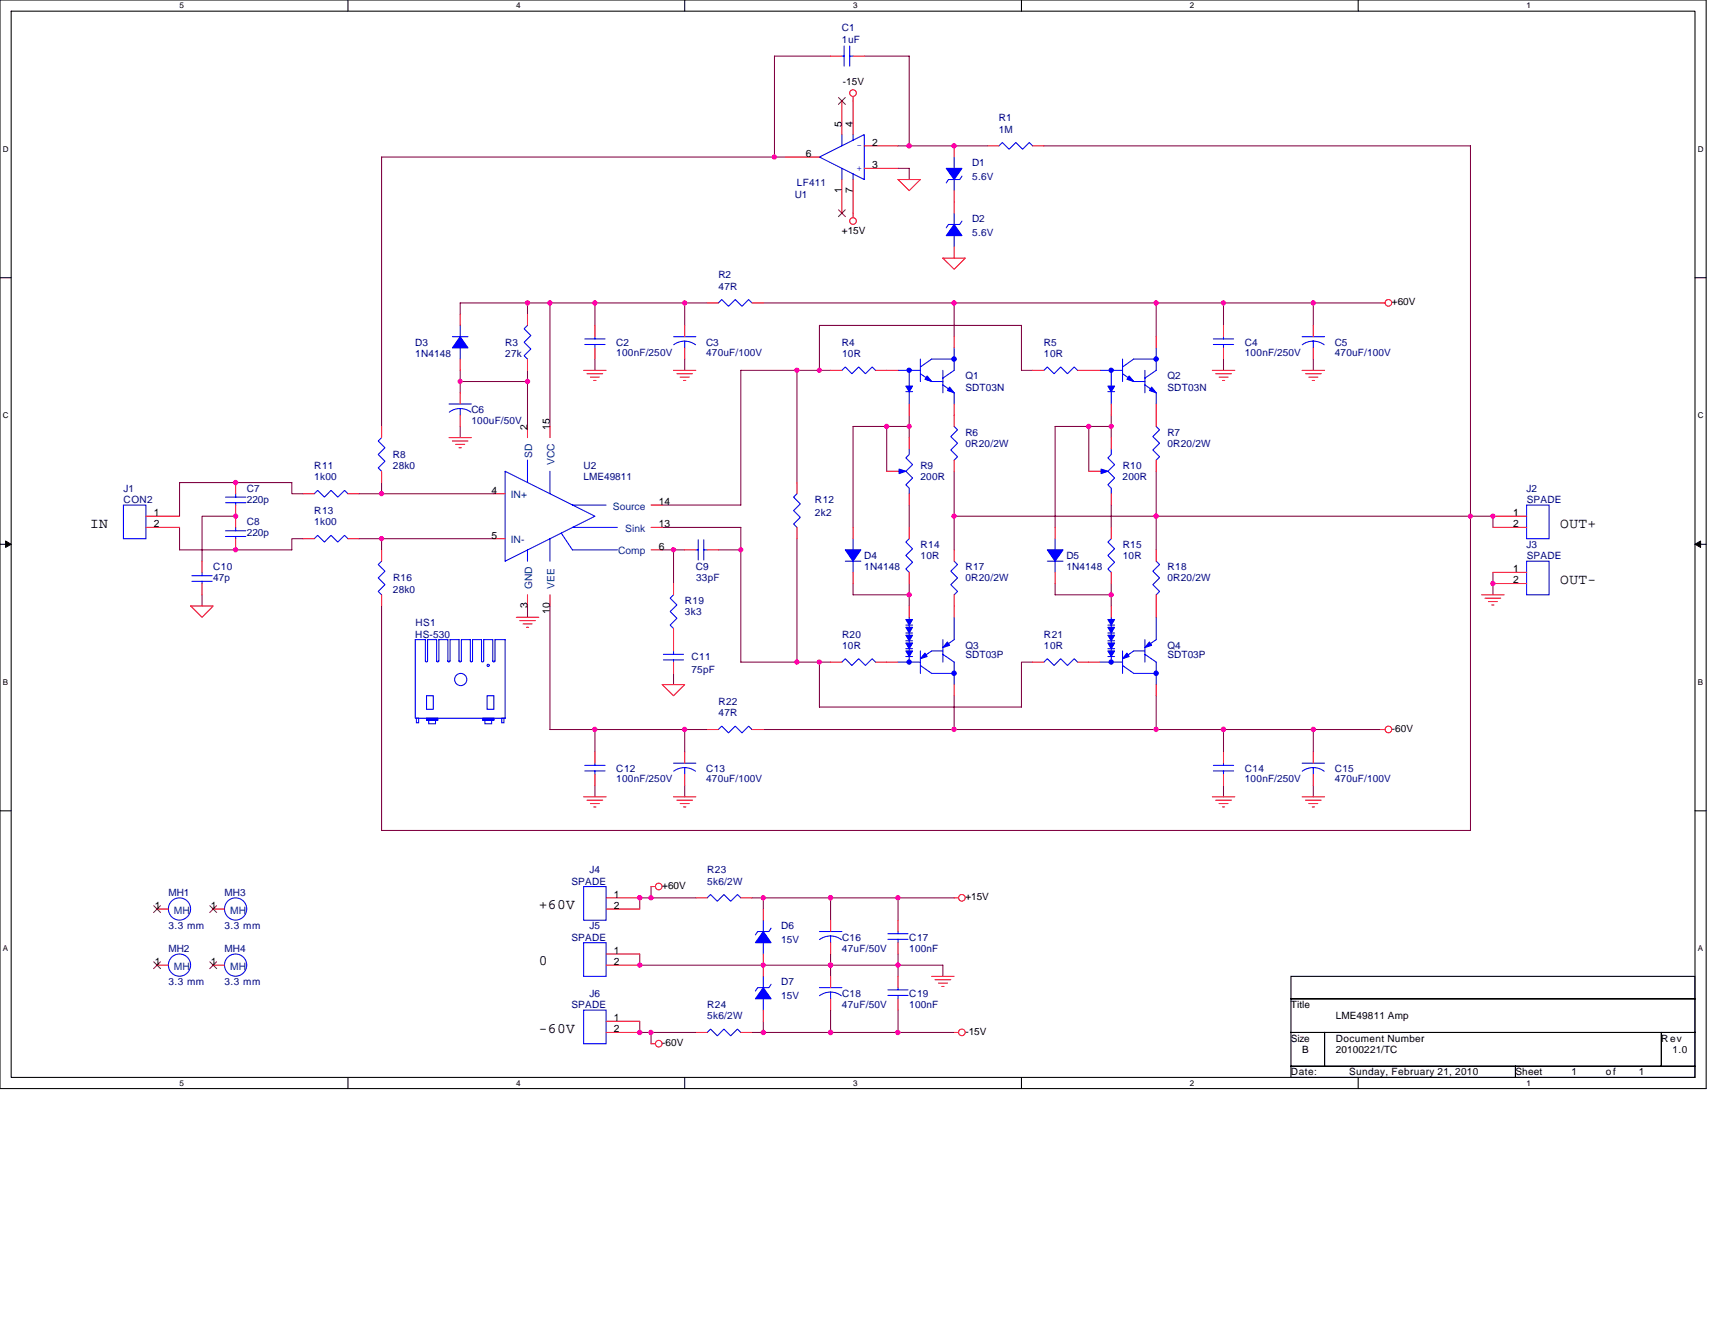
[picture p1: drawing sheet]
<svg xmlns="http://www.w3.org/2000/svg" width="279mm" height="216mm" viewBox="0 0 279 216" stroke-linecap="round" stroke-linejoin="round" font-family="sans-serif">
<path d="M0 0h278v177.4h-278zM1.8 1.8h274.3v173.8h-274.3z" fill="none" stroke="#000" stroke-width=".17"/>
<g fill="#fff">
<path d="M29.3 .2h.7v1.5h-.7z"/>
<path d="M29.3 175.7h.7v1.5h-.7z"/>
</g>
<path d="M56.7 0v1.8M56.7 175.6v1.8" fill="none" stroke="#000" stroke-width=".17"/>
<g fill="#fff">
<path d="M84.1 .2h.7v1.5h-.7z"/>
<path d="M84.1 175.7h.7v1.5h-.7z"/>
</g>
<path d="M111.5 0v1.8M111.5 175.6v1.8" fill="none" stroke="#000" stroke-width=".17"/>
<g fill="#fff">
<path d="M139 .2h.7v1.5h-.7z"/>
<path d="M139 175.7h.7v1.5h-.7z"/>
</g>
<path d="M166.4 0v1.8M166.4 175.6v1.8" fill="none" stroke="#000" stroke-width=".17"/>
<g fill="#fff">
<path d="M193.8 .2h.8v1.5h-.8z"/>
<path d="M193.8 175.7h.8v1.5h-.8z"/>
</g>
<path d="M221.3 0v1.8M221.3 175.6v1.8" fill="none" stroke="#000" stroke-width=".17"/>
<g fill="#fff">
<path d="M248.7 .2h.7v1.5h-.7z"/>
<path d="M248.7 175.7h.7v1.5h-.7z"/>
<path d="M.5 23.5h.9v1.5h-.9z"/>
<path d="M276.6 23.5h1v1.5h-1z"/>
<path d="M.5 67h.9v1.4h-.9z"/>
<path d="M276.6 67h1v1.4h-1z"/>
</g>
<path d="M0 45.3h1.8M276.1 45.3h1.9" fill="none" stroke="#000" stroke-width=".17"/>
<g fill="#fff">
<path d="M.5 110.4h.8v1.5h-.8z"/>
<path d="M276.6 110.4h.9v1.5h-.9z"/>
</g>
<path d="M0 88.7h1.8M276.1 88.7h1.9" fill="none" stroke="#000" stroke-width=".17"/>
<path d="M.9 88.2l.9 .5-.9 .5zM276.1 88.7l1-.5v1z" fill="#000" stroke="#000" stroke-width=".16"/>
<g fill="#fff">
<path d="M.5 153.8h.8v1.5h-.8z"/>
<path d="M276.6 153.8h.9v1.5h-.9z"/>
</g>
<path d="M0 132.1h1.8M276.1 132.1h1.9M210.3 159.1h65.8v3.7h-65.8zM210.3 162.8h65.8v5.4h-65.8zM210.3 168.2h5.5v5.5h-5.5zM210.3 173.7h36.6v1.9h-36.6zM215.8 168.2h54.9v5.5h-54.9zM246.9 173.7h29.2v1.9h-29.2zM270.7 168.2h5.4v5.5h-5.4z" fill="none" stroke="#000" stroke-width=".17"/>
<g fill="none" stroke="#800040" stroke-width=".17">
<path d="M135.3 9.1h-9.1v16.5M140.8 9.1h7.3v14.7M128 25.6h-65.8v43.9M146.3 27.4h1.8v1.9M146.3 23.8h14.6M170.1 23.8h69.5v111.5h-177.4v-36.6M85.9 49.4v1.8M89.6 49.4v20.1M96.9 49.4v3.6M96.9 58.5v1.8M111.5 49.4v3.6M111.5 58.5v1.8"/>
<path d="M115.2 49.4h-40.2v1.8M124.4 49.4h100.5M155.4 49.4v5.5M188.4 49.4v5.5M199.3 49.4v3.6M199.3 58.5v1.8M214 49.4v3.6M214 58.5v1.8M62.2 78.6v1.9M75 60.3v3.7M75 69.5v1.8M75 62.2h10.9"/>
<path d="M85.9 60.3v9.2M129.8 60.3v18.3M133.5 60.3v-7.3h32.9v7.3h1.8M135.3 60.3h-14.6v22h-12.8M144.5 69.5v7.3M148.1 67.6v3.7M148.1 69.5h-9.1v16.4M155.4 76.8v7.3h87.8v1.8M177.4 69.5v7.3M181 69.5h-9.1v16.4M181 67.6v3.7M188.4 76.8v12.8"/>
<path d="M29.3 85.9v3.7h18.2v-1.8h1.9M32.9 96.9v1.8M38.4 84.1h-5.5v7.3M49.4 80.5h-1.9v-1.9h-18.2v5.5M58.5 80.5h22M58.5 87.8h22M62.2 87.8v1.8M85.9 98.7v1.9M89.6 98.7v20.2h25.6M107.9 85.9h12.8v22h14.6M107.9 89.6h1.8M111.5 89.6h-1.8v5.5"/>
<path d="M117 89.6h3.7M129.8 87.8v20.1M139 95.1v1.8h9.1M148.1 82.3v3.6M148.1 95.1v3.6M155.4 84.1v5.5M171.9 95.1v1.8h9.1M181 82.3v3.6M181 95.1v3.6M243.2 93.3v3.6M96.9 118.9v3.6M109.7 109.7v1.8"/>
<path d="M111.5 118.9v3.6M124.4 118.9h64M133.5 107.9v7.3h32.9v-7.3h1.8M155.4 113.4v5.5M188.4 113.4v5.5h10.9M199.3 118.9h25.6M199.3 118.9v3.6M214 118.9v3.6M96.9 128v1.8M111.5 128v1.8M199.3 128v1.8M214 128v1.8"/>
<path d="M104.2 155.4v1.9h49.4v1.8M106.1 144.5v1.8h7.3M106.1 146.3h-1.9v1.8M122.5 146.3h32.9M124.4 146.3v1.8M135.3 146.3v3.6M135.3 155.4v3.7M146.3 146.3v3.6M146.3 155.4v3.7M104.2 166.4v1.8h1.9v1.9M106.1 168.2h7.3M122.5 168.2h32.9"/>
<path d="M124.4 166.4v1.8M135.3 164.6v3.6M146.3 164.6v3.6"/>
</g>
<g fill="none" stroke="#f00" stroke-width=".17">
<path d="M135.3 9.1h1.9M137.2 16.4v5.5M139 15.7v6.2M139 9.1h1.8M128 25.6h5.5M137.2 29.3v5.4M139 29.3v6.2M140.8 27.4h5.5M140.8 23.8h5.5M146.3 29.3h3.6l-1.8 1.8zM155.4 23.8v1.8M155.4 31.1v3.6"/>
<path d="M160.9 23.8h1.9M168.2 23.8h1.9M75 51.2v1.8M75 58.5v1.8M85.9 51.2v1.8M85.9 58.5v1.8M96.9 53v1.9M96.9 56.7v1.8M111.5 53v1.9M111.5 56.7v1.8M115.2 49.4h1.8M122.5 49.4h1.9"/>
<path d="M153.6 42.1h3.7l-1.9 1.8zM155.4 40.2v1.9M155.4 54.9v1.8M188.4 54.9v1.8M199.3 53v1.9M199.3 56.7v1.8M214 53v1.9M214 56.7v1.8M224.9 49.4h.8M38.4 78.6v1.9M62.2 69.5v1.8M62.2 76.8v1.8"/>
<path d="M73.2 71.3h3.6M73.7 71.9h2.5M74.2 72.4h1.5M74.8 73h.4M75 64v1.8M75 67.6v1.9M85.9 69.5v1.8M89.6 69.5v1.8M95.1 60.3h3.6M95.6 60.9h2.6M96.2 61.4h1.4M96.7 62h.4"/>
<path d="M109.7 60.3h3.7M110.3 60.9h2.5M110.8 61.4h1.5M111.4 62h.3M129.8 78.6v1.9M135.3 60.3h1.9M142.6 60.3h3.7M144.5 76.8h1.8M148.1 65.8v1.8M148.1 71.3v1.9M155.4 65.8v3.7M155.4 75v1.8"/>
<path d="M168.2 60.3h1.9M175.6 60.3h3.6M177.4 76.8h1.8M181 65.8v1.8M181 71.3v1.9M188.4 65.8v3.7M188.4 75v1.8M197.5 60.3h3.7M198.1 60.9h2.5M198.6 61.4h1.5M199.2 62h.3M212.1 60.3h3.7"/>
<path d="M212.7 60.9h2.5M213.2 61.4h1.5M213.8 62h.3M23.8 84.1h5.5M23.8 85.9h5.5M31.1 98.7h3.6l-1.8 1.9zM32.9 91.4v1.9M32.9 95.1v1.8M38.4 82.3v3.6M38.4 87.8v1.8M49.4 80.5h1.8M49.4 87.8h1.8"/>
<path d="M56.7 80.5h1.8M56.7 87.8h1.8M62.2 89.6v1.8M62.2 96.9v1.8M80.5 80.5h1.8M80.5 87.8h1.8M85.9 96.9v1.8M89.6 96.9v1.8M106.1 85.9h1.8M106.1 89.6h1.8M106.1 82.3h1.8M109.7 95.1v1.8"/>
<path d="M111.5 89.6h1.9M115.2 89.6h1.8M129.8 85.9v1.9M139 85.9v1.9M139 93.3v1.8M148.1 80.5v1.8M148.1 85.9v1.9M148.1 93.3v1.8M148.1 98.7v1.9M155.4 89.6v1.8M155.4 96.9v3.7M171.9 85.9v1.9"/>
<path d="M171.9 93.3v1.8M181 80.5v1.8M181 85.9v1.9M181 93.3v1.8M181 98.7v1.9M188.4 89.6v1.8M188.4 96.9v3.7M241.4 96.9h3.6M241.9 97.5h2.6M242.5 98h1.4M243 98.6h.4M243.2 93.3h5.5"/>
<path d="M243.2 95.1h5.5M243.2 84.1h5.5M243.2 85.9h5.5M84.1 100.6h3.7M84.7 101.1h2.5M85.2 101.7h1.5M85.8 102.2h.3M107.9 111.5h3.6l-1.8 1.9zM109.7 102.4v3.7M109.7 107.9v1.8M115.2 118.9h1.8M122.5 118.9h1.9"/>
<path d="M135.3 107.9h1.9M142.6 107.9h3.7M155.4 111.5v1.9M168.2 107.9h1.9M175.6 107.9h3.6M188.4 111.5v1.9M224.9 118.9h.8M95.1 129.8h3.6M95.6 130.4h2.6M96.2 130.9h1.4M96.7 131.5h.4M96.9 122.5v1.9"/>
<path d="M96.9 126.2v1.8M109.7 129.8h3.7M110.3 130.4h2.5M110.8 130.9h1.5M111.4 131.5h.3M111.5 122.5v1.9M111.5 126.2v1.8M197.5 129.8h3.7M198.1 130.4h2.5M198.6 130.9h1.5M199.2 131.5h.3M199.3 122.5v1.9"/>
<path d="M199.3 126.2v1.8M212.1 129.8h3.7M212.7 130.4h2.5M213.2 130.9h1.5M213.8 131.5h.3M214 122.5v1.9M214 126.2v1.8M25.6 157.3h1.8M25.6 148.1h1.8M34.7 157.3h1.9M34.7 148.1h1.9M98.7 155.4h5.5"/>
<path d="M98.7 157.3h5.5M98.7 146.3h5.5M98.7 148.1h5.5M106.1 144.5h.7M113.4 146.3h1.8M120.7 146.3h1.8M124.4 148.1v1.8M124.4 155.4v3.7M135.3 149.9v1.9M135.3 153.6v1.8M135.3 159.1v1.8M146.3 149.9v1.9"/>
<path d="M146.3 153.6v1.8M146.3 159.1v1.8M151.8 159.1h3.6M152.3 159.6h2.6M155.4 146.3h.8M98.7 168.2h5.5M98.7 166.4h5.5M106.1 170.1h.7M113.4 168.2h1.8M120.7 168.2h1.8M124.4 164.6v1.8M135.3 162.8v1.8"/>
<path d="M146.3 162.8v1.8M152.9 160.2h1.4M153.4 160.7h.4M155.4 168.2h.8"/>
<circle cx="139" cy="15.2" r=".54"/>
<circle cx="139" cy="36" r=".54"/>
<circle cx="226.2" cy="49.3" r=".54"/>
<circle cx="226.2" cy="118.9" r=".54"/>
<circle cx="107.3" cy="144.4" r=".54"/>
<circle cx="156.7" cy="146.3" r=".54"/>
<circle cx="107.3" cy="170.1" r=".54"/>
<circle cx="156.7" cy="168.2" r=".54"/>
</g>
<g fill="none" stroke="#00f" stroke-width=".17">
<path d="M137.2 9.1h.3M137.5 7.5v3.3M138.4 9.1h.6M138.4 7.5v3.3M133.5 25.6l7.3-3.7v7.4zM137.2 21.9v1.9M137.2 27.4v1.9M139 21.9v1M139 28.3v1M155.4 25.6v1.8M155.4 29.3v1.8M155.4 34.7v1.9"/>
<path d="M155.4 38.4v1.8M156.7 36l-.3 .6h-1.9l-.3 .5M156.7 28.7l-.3 .6h-1.9l-.3 .5M162.8 23.8l.5-.6 1.1 1.1 1.1-1.1 1.1 1.1 1.1-1.1 .5 .6M73.7 54.9h2.5M75 53v1.9M75 56.7v1.8M85.9 53l-.5 .6 1.1 1.1-1.1 1.1 1.1 1.1-1.1 1.1 .5 .5M95.3 56.1h3.3M95.3 55.2h3.3M96.9 54.9v.3M96.9 56.1v.6"/>
<path d="M109.7 54.9h3.7M109.7 56.2a2.96 2.96 0 0 1 3.6 0M111.5 55.6v1.1M117 49.4l.6-.6 1.1 1.1 1.1-1.1 1.1 1.1 1.1-1.1 .5 .6M149.9 58.5v3.7M155.4 56.7v3.6l-1.8 1.3M155.4 58.5h-3.6l-1.9 1.3M182.9 58.5v3.7M188.4 56.7v3.6l-1.9 1.3M188.4 58.5h-3.7l-1.8 1.3M197.7 56.1h3.3M197.7 55.2h3.3"/>
<path d="M199.3 54.9v.3M199.3 56.1v.6M212.1 54.9h3.7M212.2 56.2l1-.5 .7-.1 .8 .1 1 .5M214 55.6v1.1M62.2 71.3l-.6 .6 1.1 1.1-1.1 1.1 1.1 1.1-1.1 1 .6 .6M73.2 65.8h3.6M73.2 67.2a2.9 2.9 0 0 1 3.5 0M75 66.6v1M82.3 76.8l14.6 7.3-14.6 7.3zM85.9 75v3.6M89.6 76.8v3.7"/>
<path d="M137.2 60.3l.5-.5 1.1 1.1 1.1-1.1 1.1 1.1 1.1-1.1 .5 .5M146.3 60.3h3.6M146.3 76.8h.4M147.6 63.8h1.1M148.1 73.2v.9l-.5 .5 1.1 1.1-1.1 1.1 1.1 1.1-1.1 1.1 .5 .5v1M148.1 60.3v2.6M148.1 63.8v2M149.9 60.9l1.9 1.3h1.8M153.6 60.3v3.7M153.6 62.7l1.8 1.3v1.8M155.4 69.5l.6 .5-1.1 1.1 1.1 1.1-1.1 1.1 1.1 1.1-.6 .6M170.1 60.3l.5-.5 1.1 1.1 1.1-1.1 1.1 1.1 1.1-1.1 .6 .5"/>
<path d="M179.2 60.3h3.7M179.2 76.8h.4M180.5 63.8h1.1M181 73.2v.9l-.5 .5 1.1 1.1-1.1 1.1 1.1 1.1-1.1 1.1 .5 .5v1M181 60.3v2.6M181 63.8v2M182.9 60.9l1.8 1.3h1.8M186.5 62.7l1.9 1.3v1.8M186.5 60.3v3.7M188.4 69.5l.5 .5-1.1 1.1 1.1 1.1-1.1 1.1 1.1 1.1-.5 .6M20.1 82.3h3.7v5.5h-3.7zM31.3 93.8h3.3"/>
<path d="M31.3 94.7h3.3M32.9 93.3v.5M32.9 94.7v.4M36.7 86.5h3.3M36.7 87.4h3.3M36.7 81h3.3M36.7 81.9h3.3M38.4 80.5v.5M38.4 81.9v.4M38.4 85.9v.6M38.4 87.4v.4M51.2 80.5l.6-.6 1.1 1.1 1-1.1 1.1 1.1 1.1-1.1 .6 .6"/>
<path d="M51.2 87.8l.6-.6 1.1 1.1 1-1.1 1.1 1.1 1.1-1.1 .6 .6M62.2 91.4l-.6 .6 1.1 1.1-1.1 1.1 1.1 1.1-1.1 1.1 .6 .5M85.9 89.6v1.8M89.6 87.8v3.6M91.4 86.9l1.9 2.7h7.3M93.3 82.3h5.4M93.3 85.9h7.3M109.7 96.9l-.5 .6 1.1 1.1-1.1 1.1 1.1 1.1-1.1 1.1 .5 .5M113.4 89.6h.3M113.7 87.9v3.3M114.7 89.6h.5M114.7 87.9v3.3"/>
<path d="M129.8 80.5l-.5 .5 1.1 1.1-1.1 1.1 1.1 1.1-1.1 1.1 .5 .5M137.7 91.4h2.6M139 87.8v1.8M139 91.4v1.9M148.1 87.8l-.5 .5 1.1 1.1-1.1 1.1 1.1 1.1-1.1 1.1 .5 .6M155.4 91.4l.6 .6-1.1 1.1 1.1 1.1-1.1 1.1 1.1 1.1-.6 .5M170.6 91.4h2.6M171.9 87.8v1.8M171.9 91.4v1.9M181 87.8l-.5 .5 1.1 1.1-1.1 1.1 1.1 1.1-1.1 1.1 .5 .6M188.4 91.4l.5 .6-1.1 1.1 1.1 1.1-1.1 1.1 1.1 1.1-.5 .5M248.7 91.4h3.7v5.5h-3.7z"/>
<path d="M248.7 82.3h3.7v5.5h-3.7zM67.8 117h.4v.8h-.4zM69.3 107.7v-3.5h-1.7v12.8h14.7v-12.8h-1.7v3.5M69.3 107.7l.2 .2 .1-.2M69.5 117.2h1.8v.2h-1.8zM69.5 113.4h1.1v2.2h-1.1zM69.7 107.7v-3.5h1.4v3.5M69.8 117.4h1.2v.5h-1.2zM71.1 107.7l.2 .2 .2-.2M71.5 107.7v-3.5h1.5v3.5M73 107.7l.1 .2 .2-.2M73.3 107.7v-3.5h1.5v3.5"/>
<path d="M74.8 107.7l.2 .2 .1-.2M75.2 107.7v-3.5h1.4v3.5M76.6 107.7l.2 .2 .2-.2M77 107.7v-3.5h1.4v3.5M78.4 107.7l.2 .2 .2-.2M78.6 117.2h1.9v.2h-1.9zM78.8 107.7v-3.5h1.5v3.5M79 117.4h1.1v.5h-1.1zM79.4 113.4h1.1v2.2h-1.1zM79.4 108.3h.3v.3h-.3zM80.3 107.7l.2 .2 .1-.2M81.7 117h.4v.8h-.4z"/>
<path d="M108.1 106.6h3.3M108.1 107.5h3.3M109.7 106.1v.5M109.7 107.5v.4M117 118.9l.6-.6 1.1 1.1 1.1-1.1 1.1 1.1 1.1-1.1 .5 .6M137.2 107.9l.5-.6 1.1 1.1 1.1-1.1 1.1 1.1 1.1-1.1 .5 .6M146.3 107.9h3.6M147.6 107h1.1M147.6 105.7h1.1M147.6 104.4h1.1M147.6 103.1h1.1M147.6 101.9h1.1"/>
<path d="M148.1 100.6v7.3M149.9 106.1v3.6M153.6 106.6l1.8 1.3v1.8h-3.6l-1.9-1.3M153.6 104.2v3.7M153.6 106.1h-1.8l-1.9 1.2M155.4 100.6v3.6l-1.8 1.3M155.4 109.7v1.8M170.1 107.9l.5-.6 1.1 1.1 1.1-1.1 1.1 1.1 1.1-1.1 .6 .6M179.2 107.9h3.7M180.5 107h1.1M180.5 105.7h1.1M180.5 104.4h1.1"/>
<path d="M180.5 103.1h1.1M180.5 101.9h1.1M181 100.6v7.3M182.9 106.1v3.6M186.5 106.6l1.9 1.3v1.8h-3.7l-1.8-1.3M186.5 106.1h-1.8l-1.8 1.2M186.5 104.2v3.7M188.4 100.6v3.6l-1.9 1.3M188.4 109.7v1.8M95.3 125.6h3.3M95.3 124.7h3.3M96.9 124.4v.3"/>
<path d="M96.9 125.6v.6M109.7 124.4h3.7M109.7 125.7a2.96 2.96 0 0 1 3.6 0M111.5 125.1v1.1M197.7 125.6h3.3M197.7 124.7h3.3M199.3 124.4v.3M199.3 125.6v.6M212.1 124.4h3.7M212.2 125.7l1-.5 .7-.1 .8 .1 1 .5M214 125.1v1.1M95.1 153.6h3.6v5.5h-3.6z"/>
<path d="M95.1 144.5h3.6v5.4h-3.6zM115.2 146.3l.6-.5 1.1 1.1 1-1.1 1.1 1.1 1.1-1.1 .6 .5M124.4 149.9v1.9M124.4 153.6v1.8M124.4 159.1v1.8M125.6 151.2l-.3 .6h-1.9l-.3 .5M133.5 151.8h3.7M133.5 153.1a2.92 2.92 0 0 1 3.6 0M135.3 152.5v1.1M144.7 153.1h3.2M144.7 152.1h3.2M146.3 151.8v.3"/>
<path d="M146.3 153.1v.5M95.1 164.6h3.6v5.5h-3.6zM115.2 168.2l.6-.5 1.1 1.1 1-1.1 1.1 1.1 1.1-1.1 .6 .5M124.4 162.8v1.8M125.6 160.4l-.3 .5h-1.9l-.3 .6M133.5 160.9h3.7M133.5 162.2a2.92 2.92 0 0 1 3.6 .1M135.3 161.6v1.2M144.7 162.2h3.2M144.7 161.3h3.2M146.3 160.9v.4M146.3 162.2v.6"/>
<circle cx="75.1" cy="110.7" r=".99"/>
<circle cx="29.2" cy="148.1" r="1.81"/>
<circle cx="29.2" cy="157.3" r="1.81"/>
<circle cx="38.4" cy="148.1" r="1.81"/>
<circle cx="38.4" cy="157.3" r="1.81"/>
</g>
<g fill="#00f" stroke="#00f" stroke-width=".17">
<path d="M154.3 104.6l.4 .6-1.1 .3z" fill-rule="evenodd"/>
<path d="M150.7 106.4l.3 .6-1.1 .3z" fill-rule="evenodd"/>
<path d="M147.6 106.1h1.1l-.6 .9z" fill-rule="evenodd"/>
<path d="M147.6 104.8h1.1l-.6 .9z" fill-rule="evenodd"/>
<path d="M147.6 103.5h1.1l-.6 .9z" fill-rule="evenodd"/>
<path d="M147.6 102.2h1.1l-.6 .9z" fill-rule="evenodd"/>
<path d="M147.6 100.9h1.1l-.6 1z" fill-rule="evenodd"/>
<path d="M180.5 62.9h1.1l-.6 .9z" fill-rule="evenodd"/>
<path d="M184 61.3l.7 .9-1.1-.4z" fill-rule="evenodd"/>
<path d="M187.6 63.1l.8 .9-1.1-.4z" fill-rule="evenodd"/>
<path d="M75 54.9l1.2 1.8h-2.5z" fill-rule="evenodd"/>
<path d="M124.4 151.8l1.2 1.8h-2.5z" fill-rule="evenodd"/>
<path d="M187.3 104.6l.3 .6-1.1 .3z" fill-rule="evenodd"/>
<path d="M183.6 106.4l.4 .6-1.1 .3z" fill-rule="evenodd"/>
<path d="M180.5 106.1h1.1l-.6 .9z" fill-rule="evenodd"/>
<path d="M180.5 104.8h1.1l-.6 .9z" fill-rule="evenodd"/>
<path d="M180.5 103.5h1.1l-.6 .9z" fill-rule="evenodd"/>
<path d="M180.5 102.2h1.1l-.6 .9z" fill-rule="evenodd"/>
<path d="M180.5 100.9h1.1l-.6 1z" fill-rule="evenodd"/>
<path d="M146.5 76.4l1.1 .4-1.1 .4z" fill-rule="evenodd"/>
<path d="M78.6 117v.2h1.9v-.2z" fill-rule="evenodd"/>
<path d="M69.5 117v.2h1.8v-.2z" fill-rule="evenodd"/>
<path d="M179.4 76.4l1.1 .4-1.1 .4z" fill-rule="evenodd"/>
<path d="M137.7 89.6h2.6l-1.3 1.8z" fill-rule="evenodd"/>
<path d="M147.6 62.9h1.1l-.6 .9z" fill-rule="evenodd"/>
<path d="M151 61.3l.8 .9-1.1-.4z" fill-rule="evenodd"/>
<path d="M154.7 63.1l.7 .9-1.1-.4z" fill-rule="evenodd"/>
<path d="M155.4 36.6l1.3 1.8h-2.5z" fill-rule="evenodd"/>
<path d="M124.4 160.9l1.2 1.9h-2.5z" fill-rule="evenodd"/>
<path d="M154.2 27.4h2.5l-1.3 1.9z" fill-rule="evenodd"/>
<path d="M170.6 89.6h2.6l-1.3 1.8z" fill-rule="evenodd"/>
<circle cx="155.4" cy="109.7" r=".36"/>
<circle cx="148.1" cy="107.9" r=".35"/>
<circle cx="188.3" cy="58.5" r=".36"/>
<circle cx="181" cy="60.3" r=".35"/>
<circle cx="188.3" cy="109.7" r=".36"/>
<circle cx="181" cy="107.9" r=".35"/>
<circle cx="155.4" cy="58.5" r=".36"/>
<circle cx="148.1" cy="60.3" r=".35"/>
</g>
<path d="M136.6 15.9l1.1 1.1M137.7 15.9l-1.1 1.1M136.6 34.2l1.1 1.1M137.7 34.2l-1.1 1.1M25 156.7l1.2 1.1M25 147.6l1.2 1.1M26.1 156.7l-1.1 1.1M26.1 147.6l-1.1 1.1M34.2 147.6l1.1 1.1M34.2 156.7l1.1 1.1M35.3 147.6l-1.1 1.1M35.3 156.7l-1.1 1.1" fill="none" stroke="#804000" stroke-width=".16"/>
<g fill="#f0f" stroke="#f0f" stroke-width=".17">
<circle cx="148.1" cy="69.5" r=".35"/>
<circle cx="144.4" cy="69.5" r=".35"/>
<circle cx="148.1" cy="96.9" r=".35"/>
<circle cx="181" cy="69.5" r=".35"/>
<circle cx="177.4" cy="69.5" r=".36"/>
<circle cx="181" cy="96.9" r=".35"/>
<circle cx="188.3" cy="84.1" r=".35"/>
<circle cx="155.4" cy="84.1" r=".36"/>
<circle cx="133.5" cy="107.9" r=".35"/>
<circle cx="199.3" cy="118.8" r=".36"/>
<circle cx="188.3" cy="118.8" r=".36"/>
<circle cx="199.3" cy="49.4" r=".36"/>
<circle cx="188.3" cy="49.4" r=".36"/>
<circle cx="129.8" cy="60.3" r=".35"/>
<circle cx="133.5" cy="60.3" r=".35"/>
<circle cx="129.8" cy="107.9" r=".35"/>
<circle cx="109.7" cy="89.6" r=".36"/>
<circle cx="120.7" cy="89.6" r=".35"/>
<circle cx="155.4" cy="49.4" r=".36"/>
<circle cx="155.4" cy="118.8" r=".36"/>
<circle cx="111.5" cy="49.4" r=".36"/>
<circle cx="96.9" cy="49.4" r=".36"/>
<circle cx="89.6" cy="49.4" r=".36"/>
<circle cx="111.5" cy="118.8" r=".36"/>
<circle cx="96.9" cy="118.8" r=".36"/>
<circle cx="85.9" cy="49.4" r=".36"/>
<circle cx="85.9" cy="62.2" r=".36"/>
<circle cx="75" cy="62.2" r=".35"/>
<circle cx="214" cy="118.8" r=".36"/>
<circle cx="214" cy="49.4" r=".36"/>
<circle cx="148.1" cy="23.8" r=".35"/>
<circle cx="155.4" cy="23.8" r=".36"/>
<circle cx="126.2" cy="25.6" r=".35"/>
<circle cx="62.2" cy="80.4" r=".35"/>
<circle cx="62.2" cy="87.8" r=".35"/>
<circle cx="239.6" cy="84.1" r=".35"/>
<circle cx="243.2" cy="84.1" r=".35"/>
<circle cx="38.4" cy="78.6" r=".35"/>
<circle cx="38.4" cy="89.6" r=".35"/>
<circle cx="38.4" cy="84.1" r=".35"/>
<circle cx="135.3" cy="146.3" r=".36"/>
<circle cx="124.3" cy="146.3" r=".36"/>
<circle cx="135.3" cy="168.2" r=".36"/>
<circle cx="124.3" cy="168.2" r=".36"/>
<circle cx="135.3" cy="157.3" r=".35"/>
<circle cx="124.3" cy="157.3" r=".35"/>
<circle cx="146.3" cy="157.3" r=".36"/>
<circle cx="146.3" cy="168.2" r=".36"/>
<circle cx="146.3" cy="146.3" r=".36"/>
<circle cx="104.2" cy="146.3" r=".36"/>
<circle cx="106" cy="146.3" r=".36"/>
<circle cx="104.2" cy="168.2" r=".36"/>
<circle cx="106" cy="168.2" r=".36"/>
<circle cx="104.2" cy="157.3" r=".36"/>
<circle cx="243.2" cy="95.1" r=".36"/>
</g>
<g font-size="2.4">
<text x="14.7" y="86">IN</text>
<text x="254.2" y="86">OUT+</text>
<text x="254.2" y="95.1">OUT-</text>
<text x="87.8" y="148.2">+60V</text>
<text x="87.8" y="157.3">0</text>
<text x="87.8" y="168.3">-60V</text>
</g>
<g font-size="1.7">
<text x="137.1" y="20.7" transform="rotate(-90 137.1 20.7)">5</text>
<text x="139" y="20.7" transform="rotate(-90 139 20.7)">4</text>
<text x="142.1" y="23.7">2</text>
<text x="131.3" y="25.6">6</text>
<text x="142.1" y="27.4">3</text>
<text x="137.1" y="31.5" transform="rotate(-90 137.1 31.5)">1</text>
<text x="139" y="31.5" transform="rotate(-90 139 31.5)">7</text>
<text x="85.9" y="70" transform="rotate(-90 85.9 70)">2</text>
<text x="89.6" y="70" transform="rotate(-90 89.6 70)">15</text>
<text x="80.1" y="80.4">4</text>
<text x="107.3" y="82.3">14</text>
<text x="25" y="84.1">1</text>
<text x="25" y="85.9">2</text>
<text x="80.1" y="87.8">5</text>
<text x="107.3" y="85.9">13</text>
<text x="107.3" y="89.6">6</text>
<text x="246.5" y="84.1">1</text>
<text x="246.5" y="85.9">2</text>
<text x="246.5" y="93.2">1</text>
<text x="246.5" y="95.1">2</text>
<text x="85.9" y="99.1" transform="rotate(-90 85.9 99.1)">3</text>
<text x="89.6" y="100.1" transform="rotate(-90 89.6 100.1)">10</text>
<text x="25.2" y="148.1">1</text>
<text x="34.4" y="148.1">1</text>
<text x="100" y="146.3">1</text>
<text x="100" y="148.1">2</text>
<text x="100" y="155.4">1</text>
<text x="25.2" y="157.2">1</text>
<text x="34.4" y="157.2">1</text>
<text x="100" y="157.2">2</text>
<text x="100" y="166.4">1</text>
<text x="100" y="168.2">2</text>
</g>
<g font-size="1.7" fill="#004080">
<text x="86.7" y="74.5" transform="rotate(-90 86.7 74.5)">SD</text>
<text x="90.4" y="75.8" transform="rotate(-90 90.4 75.8)">VCC</text>
<text x="83.2" y="81.2">IN+</text>
<text x="99.8" y="83">Source</text>
<text x="83.2" y="88.5">IN-</text>
<text x="101.9" y="86.7">Sink</text>
<text x="100.7" y="90.3">Comp</text>
<text x="86.7" y="96" transform="rotate(-90 86.7 96)">GND</text>
<text x="90.4" y="96" transform="rotate(-90 90.4 96)">VEE</text>
<text x="28.3" y="148.9">MH</text>
<text x="37.5" y="148.9">MH</text>
<text x="28.3" y="158">MH</text>
<text x="37.5" y="158">MH</text>
</g>
<g font-size="1.6" fill="#000080">
<text x="137.2" y="5.1">C1</text>
<text x="137.2" y="7">1uF</text>
<text x="162.8" y="19.8">R1</text>
<text x="162.8" y="21.6">1M</text>
<text x="158.4" y="27.1">D1</text>
<text x="158.4" y="29.3">5.6V</text>
<text x="129.5" y="32.2">U1</text>
<text x="129.8" y="30.4">LF411</text>
<text x="158.4" y="36.2">D2</text>
<text x="158.4" y="38.4">5.6V</text>
<text x="117" y="45.4">R2</text>
<text x="117" y="47.2">47R</text>
<text x="67.6" y="56.3">D3</text>
<text x="67.6" y="58.2">1N4148</text>
<text x="82.3" y="56.3">R3</text>
<text x="82.3" y="58.2">27k</text>
<text x="100.4" y="56.3">C2</text>
<text x="100.4" y="58">100nF/250V</text>
<text x="115" y="56.3">C3</text>
<text x="115" y="58">470uF/100V</text>
<text x="137.2" y="56.3">R4</text>
<text x="137.2" y="58.2">10R</text>
<text x="170.1" y="56.3">R5</text>
<text x="170.1" y="58.2">10R</text>
<text x="202.8" y="56.3">C4</text>
<text x="202.8" y="58">100nF/250V</text>
<text x="217.4" y="56.3">C5</text>
<text x="217.4" y="58">470uF/100V</text>
<text x="157.3" y="61.8">Q1</text>
<text x="157.3" y="63.6">SDT03N</text>
<text x="190.2" y="61.8">Q2</text>
<text x="190.2" y="63.6">SDT03N</text>
<text x="76.8" y="67.3">C6</text>
<text x="76.8" y="69.1">100uF/50V</text>
<text x="157.3" y="71">R6</text>
<text x="190.2" y="71">R7</text>
<text x="51.2" y="76.5">R11</text>
<text x="64" y="74.6">R8</text>
<text x="64" y="76.5">28k0</text>
<text x="95.1" y="76.5">U2</text>
<text x="149.9" y="76.5">R9</text>
<text x="157.3" y="72.8">0R20/2W</text>
<text x="182.9" y="76.5">R10</text>
<text x="190.2" y="72.8">0R20/2W</text>
<text x="20.1" y="80.1">J1</text>
<text x="20.1" y="81.9">CON2</text>
<text x="40.2" y="80.1">C7</text>
<text x="40.2" y="81.9">220p</text>
<text x="51.2" y="78.3">1k00</text>
<text x="51.2" y="83.8">R13</text>
<text x="95.1" y="78.3">LME49811</text>
<text x="132.8" y="81.9">R12</text>
<text x="149.9" y="78.3">200R</text>
<text x="182.9" y="78.3">200R</text>
<text x="248.7" y="80.1">J2</text>
<text x="248.7" y="81.9">SPADE</text>
<text x="40.2" y="85.6">C8</text>
<text x="40.2" y="87.4">220p</text>
<text x="51.2" y="85.6">1k00</text>
<text x="132.8" y="84.1">2k2</text>
<text x="149.9" y="89.3">R14</text>
<text x="182.9" y="89.3">R15</text>
<text x="248.7" y="89.3">J3</text>
<text x="34.7" y="92.9">C10</text>
<text x="34.7" y="94.7">47p</text>
<text x="64" y="94.7">R16</text>
<text x="113.4" y="92.9">C9</text>
<text x="113.4" y="94.7">33pF</text>
<text x="140.8" y="91.1">D4</text>
<text x="140.8" y="92.9">1N4148</text>
<text x="149.9" y="91.1">10R</text>
<text x="157.3" y="92.9">R17</text>
<text x="157.3" y="94.7">0R20/2W</text>
<text x="173.7" y="91.1">D5</text>
<text x="173.7" y="92.9">1N4148</text>
<text x="182.9" y="91.1">10R</text>
<text x="190.2" y="92.9">R18</text>
<text x="190.2" y="94.7">0R20/2W</text>
<text x="248.7" y="91.1">SPADE</text>
<text x="64" y="96.6">28k0</text>
<text x="111.5" y="98.4">R19</text>
<text x="111.5" y="100.2">3k3</text>
<text x="67.6" y="103.9">HS-530</text>
<text x="67.7" y="102.1">HS1</text>
<text x="112.6" y="107.5">C11</text>
<text x="137.2" y="103.9">R20</text>
<text x="137.2" y="105.7">10R</text>
<text x="157.3" y="105.7">Q3</text>
<text x="157.3" y="107.2">SDT03P</text>
<text x="170.1" y="103.9">R21</text>
<text x="170.1" y="105.7">10R</text>
<text x="190.2" y="105.7">Q4</text>
<text x="190.2" y="107.2">SDT03P</text>
<text x="112.6" y="109.7">75pF</text>
<text x="117" y="114.9">R22</text>
<text x="117" y="116.7">47R</text>
<text x="100.4" y="125.8">C12</text>
<text x="115" y="125.8">C13</text>
<text x="202.8" y="125.8">C14</text>
<text x="217.5" y="125.8">C15</text>
<text x="100.4" y="127.5">100nF/250V</text>
<text x="115" y="127.5">470uF/100V</text>
<text x="202.8" y="127.5">100nF/250V</text>
<text x="217.4" y="127.5">470uF/100V</text>
<text x="96" y="142.3">J4</text>
<text x="115.2" y="142.3">R23</text>
<text x="27.4" y="145.9">MH1</text>
<text x="36.6" y="145.9">MH3</text>
<text x="93.1" y="144.1">SPADE</text>
<text x="115.2" y="144.1">5k6/2W</text>
<text x="27.4" y="155.1">MH2</text>
<text x="27.4" y="151.4">3.3 mm</text>
<text x="36.6" y="151.4">3.3 mm</text>
<text x="36.6" y="155.1">MH4</text>
<text x="93.1" y="153.3">SPADE</text>
<text x="96" y="151.4">J5</text>
<text x="127.3" y="151.4">D6</text>
<text x="127.3" y="153.6">15V</text>
<text x="137.2" y="155.1">47uF/50V</text>
<text x="137.2" y="153.3">C16</text>
<text x="148.1" y="153.3">C17</text>
<text x="148.1" y="155.1">100nF</text>
<text x="27.4" y="160.6">3.3 mm</text>
<text x="36.6" y="160.6">3.3 mm</text>
<text x="127.3" y="160.6">D7</text>
<text x="93.1" y="164.2">SPADE</text>
<text x="96" y="162.4">J6</text>
<text x="115.2" y="164.2">R24</text>
<text x="115.2" y="166.1">5k6/2W</text>
<text x="127.3" y="162.8">15V</text>
<text x="137.2" y="164.2">47uF/50V</text>
<text x="137.2" y="162.4">C18</text>
<text x="148.1" y="162.4">C19</text>
<text x="148.1" y="164.2">100nF</text>
</g>
<g font-size="1.6">
<text x="137.3" y="13.9">-15V</text>
<text x="137.2" y="38.1">+15V</text>
<text x="226.8" y="49.8">+60V</text>
<text x="226.8" y="119.3">-60V</text>
<text x="107.9" y="144.8">+60V</text>
<text x="157.3" y="146.7">+15V</text>
<text x="210.3" y="164.2">Title</text>
<text x="217.6" y="166.1">LME49811 Amp</text>
<text x="107.9" y="170.5">-60V</text>
<text x="157.3" y="168.6">-15V</text>
<text x="210.3" y="169.7">Size</text>
<text x="212.1" y="171.6">B</text>
<text x="217.6" y="169.7">Document Number</text>
<text x="217.6" y="171.6">20100221/TC</text>
<text x="270.7" y="169.7">R ev</text>
<text x="272.5" y="171.6">1.0</text>
<text x="210.3" y="175.2">Date:</text>
<text x="219.8" y="175.2">Sunday, February 21, 2010</text>
<text x="246.9" y="175.2">Sheet</text>
<text x="256" y="175.2">1</text>
<text x="261.6" y="175.2">of</text>
<text x="267" y="175.2">1</text>
</g>
<g font-size="1.6" fill="#00f">
<text x="140.4" y="23.3" transform="rotate(180 140.4 23.3)">-</text>
<text x="140.4" y="27" transform="rotate(180 140.4 27)">+</text>
</g>
<g font-size="1.3">
<text x="29.3" y="1.4">5</text>
<text x="84.1" y="1.4">4</text>
<text x="139" y="1.4">3</text>
<text x="193.8" y="1.4">2</text>
<text x="248.7" y="1.4">1</text>
<text x=".5" y="24.7">D</text>
<text x="276.6" y="24.7">D</text>
<text x=".5" y="68.2">C</text>
<text x="276.6" y="68.2">C</text>
<text x=".5" y="111.6">B</text>
<text x="276.6" y="111.6">B</text>
<text x=".5" y="155">A</text>
<text x="276.6" y="155">A</text>
<text x="29.3" y="176.9">5</text>
<text x="84.1" y="176.9">4</text>
<text x="139" y="176.9">3</text>
<text x="193.8" y="176.9">2</text>
<text x="248.7" y="176.9">1</text>
</g>
</svg>
